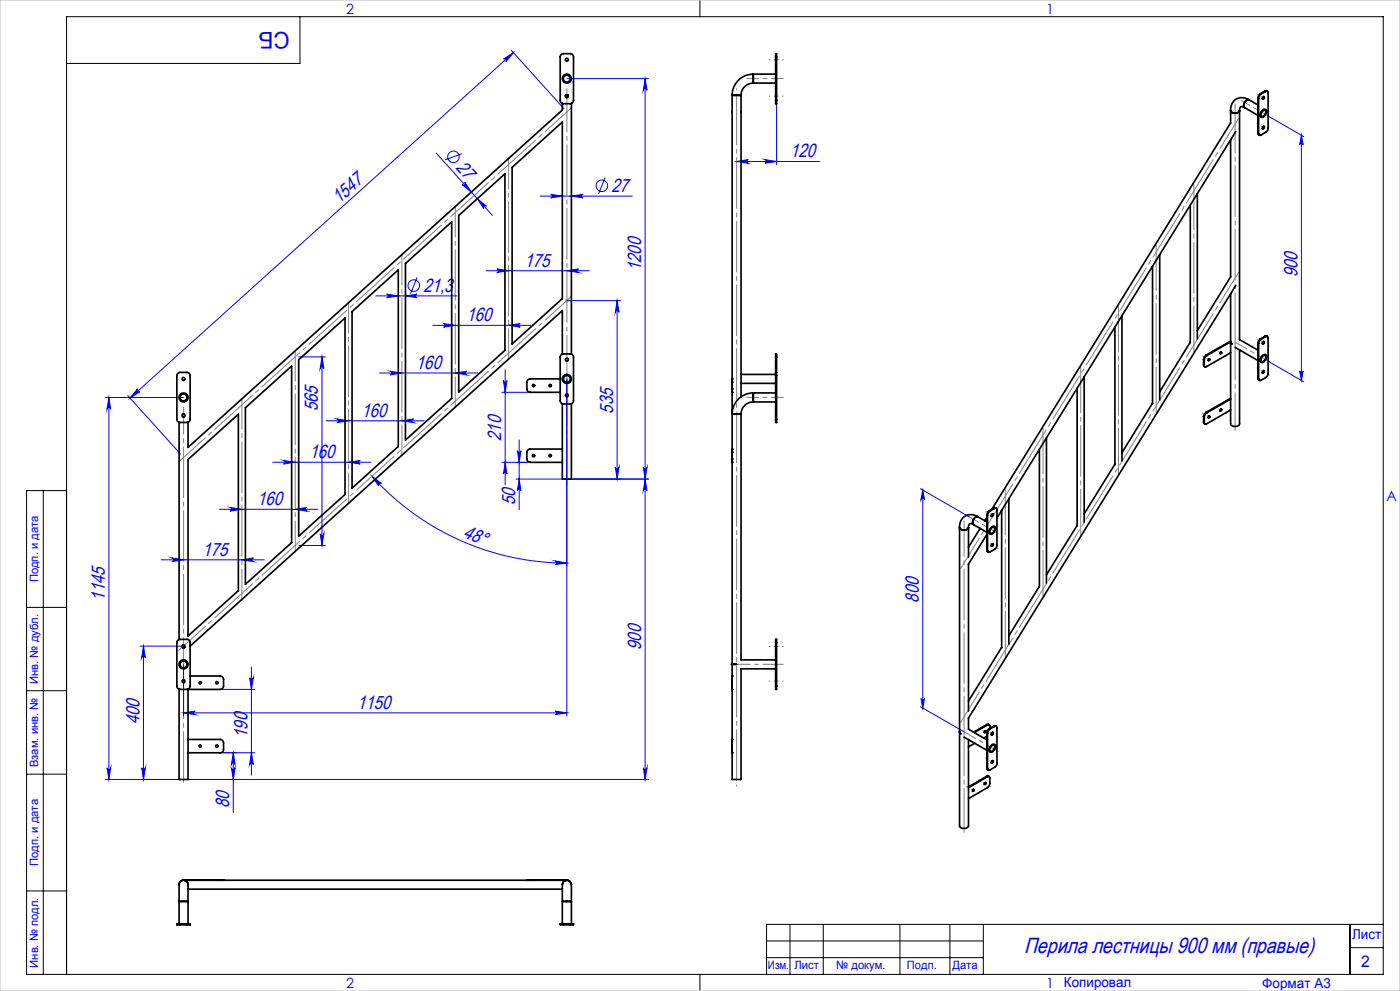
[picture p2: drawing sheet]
<svg xmlns="http://www.w3.org/2000/svg" width="420mm" height="297mm" viewBox="0 0 420 297" stroke-linecap="round" stroke-linejoin="round" font-family="sans-serif">
<g fill="none" stroke="#00f" stroke-width=".3">
<path d="M151.1 17.7l2.9-1.9-2.2 2.7a.54 .54 0 0 0 0-.7 .54 .54 0 0 0-.7-.1zM153.4 15l15.8 17.6M154 15.8l-115 103.5M170.1 23.6h24.5M193.5 23.6v210M193.5 23.6l.6 3.5a.55 .55 0 0 0-.5-.5 .55 .55 0 0 0-.6 .5zM233 31.1v18.3M380.8 35l10.3 6M130.9 45.9l16.8 18.7M138.5 46.1l-5 1.8M138.6 55.3a.54 .54 0 0 0 .8 0 .54 .54 0 0 0 .1-.7l1.9 3zM143.2 59.5l2.7 2.3a.54 .54 0 0 0-.7 0 .54 .54 0 0 0-.1 .7z"/>
<path d="M162 58.8h27.7M165.2 58.2l3.5 .6-3.5 .5a.53 .53 0 0 0 .5-.5 .53 .53 0 0 0-.5-.6zM171.4 58.8l3.5-.6a.53 .53 0 0 0-.5 .6 .53 .53 0 0 0 .5 .5zM181.5 53.2l-1.9 4.9M221 48.4l3.5-.6a.55 .55 0 0 0-.5 .6 .55 .55 0 0 0 .5 .5zM221 48.4h24.9M229.5 47.8l3.5 .6-3.5 .5a.55 .55 0 0 0 .5-.5 .55 .55 0 0 0-.5-.6zM390.4 40.5l.5 2.9a.55 .55 0 0 0-.5-.4 .55 .55 0 0 0-.5 .4zM390.4 40.5v73.5M112.7 88.7h24.3M116 88.2l3.5 .5-3.5 .5a.53 .53 0 0 0 .5-.5 .53 .53 0 0 0-.5-.5zM121.6 88.7l3.5-.5a.53 .53 0 0 0-.5 .5 .53 .53 0 0 0 .5 .5z"/>
<path d="M125.1 83.1l-1.9 4.9M129.8 97.5h29.5M133.1 97l3.5 .5-3.5 .5a.53 .53 0 0 0 .5-.5 .53 .53 0 0 0-.5-.5zM145.8 81.1h31M149 80.6l3.5 .5-3.5 .6a.53 .53 0 0 0 .5-.6 .53 .53 0 0 0-.5-.5zM152.5 97.5l3.6-.5a.53 .53 0 0 0-.6 .5 .53 .53 0 0 0 .6 .5zM170 81.1l3.6-.5a.53 .53 0 0 0-.6 .5 .53 .53 0 0 0 .6 .6zM170.1 90.1h16.1M185.1 90.1v53.5M185.1 90.1l.6 3.5a.55 .55 0 0 0-.5-.5 .55 .55 0 0 0-.6 .5zM31.6 119.1h23.4M32.7 119.1v114.5"/>
<path d="M32.7 119.1l.5 3.5a.55 .55 0 0 0-.6-.5 .55 .55 0 0 0-.5 .5zM38.3 118.6l15.9 17.5M41.3 116.6a.54 .54 0 0 0 0 .7 .54 .54 0 0 0 .7 .1l-3 1.9zM89.6 107h8M96.6 107l.6 3.5a.55 .55 0 0 0-.6-.5 .55 .55 0 0 0-.5 .5zM96.6 107v56.5M113.8 111.8h29.5M117.1 111.3l3.4 .5-3.4 .6a.55 .55 0 0 0 .5-.6 .55 .55 0 0 0-.5-.5zM136.6 111.8l3.5-.5a.55 .55 0 0 0-.5 .5 .55 .55 0 0 0 .5 .6zM150.6 117.6h8.4M151 114a.53 .53 0 0 0 .6 .6 .53 .53 0 0 0 .5-.6l-.5 3.6zM151.6 110.8v34.5"/>
<path d="M170 113.6v101M380.8 108.4l10.3 6M389.9 111.2a.54 .54 0 0 0 .5 .4 .54 .54 0 0 0 .5-.4l-.5 2.8zM81.8 138.5h29.5M85.1 138l3.4 .5-3.4 .6a.53 .53 0 0 0 .5-.6 .53 .53 0 0 0-.5-.5zM97.8 126.1h29.5M101.1 125.6l3.5 .5-3.5 .5a.55 .55 0 0 0 .5-.5 .55 .55 0 0 0-.5-.5zM104.6 138.5l3.5-.5a.53 .53 0 0 0-.5 .5 .53 .53 0 0 0 .5 .6zM120.5 126.1l3.6-.5a.55 .55 0 0 0-.6 .5 .55 .55 0 0 0 .6 .5zM150.6 138.6h8.4M151.6 138.6l.5 3.5a.53 .53 0 0 0-.5-.5 .53 .53 0 0 0-.6 .5zM155.2 135.1a.53 .53 0 0 0 .6 .5 .53 .53 0 0 0 .5-.5l-.5 3.5z"/>
<path d="M155.8 131.8v20.9M65.8 152.6h29.5M69 152.1l3.6 .5-3.6 .6a.55 .55 0 0 0 .6-.6 .55 .55 0 0 0-.6-.5zM88.5 152.6l3.5-.5a.55 .55 0 0 0-.5 .5 .55 .55 0 0 0 .5 .6zM96.1 160a.55 .55 0 0 0 .5 .5 .55 .55 0 0 0 .6-.5l-.6 3.5zM111.6 142.7l2.8 2.2a.55 .55 0 0 0-.7 0 .55 .55 0 0 0-.1 .7zM111.6 142.7a78.6 78.6 0 0 0 58.4 26M154.8 143.6h39.8M155.8 143.6l.5 3.5a.53 .53 0 0 0-.5-.5 .53 .53 0 0 0-.6 .5zM184.6 140a.55 .55 0 0 0 .6 .6 .55 .55 0 0 0 .5-.6l-.6 3.6zM193 140a.55 .55 0 0 0 .6 .6 .55 .55 0 0 0 .5-.6l-.6 3.6zM193.5 143.6l.6 3.5a.55 .55 0 0 0-.5-.5 .55 .55 0 0 0-.6 .5z"/>
<path d="M276.1 146.5l14.9 8.5M276.8 146.9v65.3M276.8 146.9l.6 2.8a.55 .55 0 0 0-.6-.4 .55 .55 0 0 0-.5 .4zM48.3 167.8h31M51.5 167.2l3.6 .6-3.6 .5a.55 .55 0 0 0 .6-.5 .55 .55 0 0 0-.6-.6zM72.6 167.8l3.5-.6a.55 .55 0 0 0-.5 .6 .55 .55 0 0 0 .5 .5zM89.6 163.5h8M166.6 168.1l3.4 .6-3.5 .5a.53 .53 0 0 0 .6-.5 .53 .53 0 0 0-.5-.6zM42.1 193.6h12.9M43 193.6l.6 3.5a.55 .55 0 0 0-.5-.5 .55 .55 0 0 0-.6 .5zM43 193.6v40M55.1 199.1v15.5"/>
<path d="M75.4 199.9v32.4M55.1 213.6l3.5-.5a.53 .53 0 0 0-.5 .5 .53 .53 0 0 0 .5 .6zM55.1 213.6h114.9M66.1 206.6h10.3M74.9 203.1a.55 .55 0 0 0 .5 .5 .55 .55 0 0 0 .6-.5l-.6 3.5zM166.5 213.1l3.5 .5-3.5 .6a.53 .53 0 0 0 .6-.6 .53 .53 0 0 0-.6-.5zM276.1 211.8l13.1 7.5M276.3 209.3a.54 .54 0 0 0 .5 .5 .54 .54 0 0 0 .6-.5l-.6 2.9zM31.6 233.6h22.1M32.1 230.1a.55 .55 0 0 0 .5 .5 .55 .55 0 0 0 .6-.5l-.5 3.5zM42.5 230.1a.55 .55 0 0 0 .6 .5 .55 .55 0 0 0 .5-.5l-.6 3.5zM56.4 233.6h138.2"/>
<path d="M66.1 225.6h10.3M69.4 230.1a.55 .55 0 0 0 .6 .5 .55 .55 0 0 0 .5-.5l-.5 3.5zM70 225.6l.5 3.5a.55 .55 0 0 0-.5-.5 .55 .55 0 0 0-.6 .5zM70 225.6v17.9M75.4 225.6l.6 3.5a.55 .55 0 0 0-.6-.5 .55 .55 0 0 0-.5 .5zM193 230.1a.55 .55 0 0 0 .6 .5 .55 .55 0 0 0 .5-.5l-.6 3.5z"/>
<circle cx="136.1" cy="47" r="1.73"/>
<circle cx="180.6" cy="55.7" r="1.73"/>
<circle cx="124.1" cy="85.6" r="1.73"/>
</g>
<path d="M169.5 90.1h1.1M169.7 89.7l.7 .7M170 89.6v1M170.4 89.7l-.7 .7M54.5 193.6h1.1M54.7 193.3l.7 .7M55.1 193.1v1M55.4 193.3l-.7 .7" fill="none" stroke="#c0c0c0" stroke-width=".7" stroke-linecap="butt"/>
<path d="M221 235.6v-209.1" fill="none" stroke="#808080" stroke-width=".3" stroke-dasharray="15.2 1.3 1.3 1.3" stroke-dashoffset="-1.7"/>
<path d="M224 23.5h11M224 119.1h11" fill="none" stroke="#808080" stroke-width=".3" stroke-dasharray="15.2 1.3 1.3 1.3" stroke-dashoffset="11.6"/>
<g fill="none" stroke="#808080" stroke-width=".3" stroke-dasharray="15.2 1.3 1.3 1.3" stroke-dashoffset="15">
<path d="M230.7 17.9h4.3M230.7 28.8h4.3M377.1 28.2l3.7 2.1M377.1 37.1l3.7 2.1M364.5 108.8l-3.7-2.1M368 106.8l-3.7-2.2M377.1 101.6l3.7 2.1M377.1 110.3l3.7 2.1M364.5 126l-3.7-2.2M368 123.9l-3.7-2.1M295.8 153.2l3.6 2.2M295.8 162.2l3.6 2.1"/>
<path d="M230.7 193.7h4.3M230.7 204.1h4.3M295.8 218.7l3.6 2.1M293.7 237.9l-3.6-2.2M295.8 227.2l3.6 2.1M297.3 235.8l-3.7-2.1M297.3 220.3l-3.7-2.1"/>
</g>
<path d="M219 199.1h16" fill="none" stroke="#808080" stroke-width=".3" stroke-dasharray="15.2 1.3 1.3 1.3" stroke-dashoffset="9.1"/>
<path d="M370.5 102.5v-71.4" fill="none" stroke="#808080" stroke-width=".3" stroke-dasharray="15.2 1.3 1.3 1.3" stroke-dashoffset=".5"/>
<path d="M288.2 170.4l83.4-134.9M288.2 216.5l83.4-134.9" fill="none" stroke="#808080" stroke-width=".3" stroke-dasharray="15.2 1.3 1.3 1.3" stroke-dashoffset="4.5"/>
<path d="M358.2 105.4v-50.2M346.8 123.7v-50.2M335.5 141.9v-50.1M312.9 178.5v-50.1M324.2 160.2v-50.1M301.6 196.8v-50.1" fill="none" stroke="#808080" stroke-width=".3" stroke-dasharray="15.2 1.3 1.3 1.3" stroke-dashoffset="1.6"/>
<path d="M370.5 102.5l10.3 5.9M289.2 219.3l10.2 5.9" fill="none" stroke="#808080" stroke-width=".3" stroke-dasharray="15.2 1.3 1.3 1.3" stroke-dashoffset="11.2"/>
<path d="M289.2 219.3v-63.2" fill="none" stroke="#808080" stroke-width=".3" stroke-dasharray="15.2 1.3 1.3 1.3" stroke-dashoffset="4.6"/>
<path d="M370.5 129v-26.5" fill="none" stroke="#808080" stroke-width=".3" stroke-dasharray="15.2 1.3 1.3 1.3" stroke-dashoffset="3.9"/>
<path d="M372.3 30.1l8.5 4.8M291 155l8.4 4.9" fill="none" stroke="#808080" stroke-width=".3" stroke-dasharray="15.2 1.3 1.3 1.3" stroke-dashoffset="12.3"/>
<path d="M289.2 249.5v-30.2" fill="none" stroke="#808080" stroke-width=".3" stroke-dasharray="15.2 1.3 1.3 1.3" stroke-dashoffset="2.1"/>
<path d="M170.1 113.5v-87" fill="none" stroke="#808080" stroke-width=".3" stroke-dasharray="15.2 1.3 1.3 1.3" stroke-dashoffset="2.2"/>
<path d="M53.6 138.4l118-106.2M53.6 195l118-106.3" fill="none" stroke="#808080" stroke-width=".3" stroke-dasharray="15.2 1.3 1.3 1.3" stroke-dashoffset="4.4"/>
<path d="M152.6 107.8v-60.5M120.6 136.6v-60.5M136.6 122.2v-60.5M104.6 151v-60.5M72.6 179.9v-60.6M88.6 165.4v-60.5" fill="none" stroke="#808080" stroke-width=".3" stroke-dasharray="15.2 1.3 1.3 1.3" stroke-dashoffset="5.9"/>
<path d="M55.1 199.1v-77" fill="none" stroke="#808080" stroke-width=".3" stroke-dasharray="15.2 1.3 1.3 1.3" stroke-dashoffset="7.2"/>
<path d="M170.1 145.5v-32" fill="none" stroke="#808080" stroke-width=".3" stroke-dasharray="15.2 1.3 1.3 1.3" stroke-dashoffset="1.1"/>
<path d="M55.1 235.6v-36.5" fill="none" stroke="#808080" stroke-width=".3" stroke-dasharray="15.2 1.3 1.3 1.3" stroke-dashoffset="-1.1"/>
<g fill="none" stroke="#000" stroke-width=".3">
<path d="M90 5v14h-70M210 0v5M13 147v145M20 147h-12v145h407v-287h-395v287M8 182h12M8 207h12M8 232h12M8 267h12M237 277v15M247 277v15M270 277v15M285 277v15"/>
<path d="M295 277v15M405 277v15M415 277h-185v15M210 292v5M230 282h65M230 287h65M405 284h10"/>
</g>
<path d="M0 0h420v297h-420z" fill="none" stroke="#c0c0c0" stroke-width=".3"/>
<g fill="#00f">
<path d="M43 193.6l.6 3.5a.55 .55 0 0 0-.5-.5 .55 .55 0 0 0-.6 .5zM42.5 230.1a.55 .55 0 0 0 .6 .5 .55 .55 0 0 0 .5-.5l-.6 3.5zM185.1 90.1l.6 3.5a.55 .55 0 0 0-.5-.5 .55 .55 0 0 0-.6 .5zM184.6 140a.55 .55 0 0 0 .6 .6 .55 .55 0 0 0 .5-.6l-.6 3.6z"/>
<path d="M143.2 59.5l2.7 2.3a.54 .54 0 0 0-.7 0 .54 .54 0 0 0-.1 .7zM138.6 55.3a.54 .54 0 0 0 .8 0 .54 .54 0 0 0 .1-.7l1.9 3z"/>
<path d="M55.1 213.6l3.5-.5a.53 .53 0 0 0-.5 .5 .53 .53 0 0 0 .5 .6zM166.5 213.1l3.5 .5-3.5 .6a.53 .53 0 0 0 .6-.6 .53 .53 0 0 0-.6-.5zM149 80.6l3.5 .5-3.5 .6a.53 .53 0 0 0 .5-.6 .53 .53 0 0 0-.5-.5zM170 81.1l3.6-.5a.53 .53 0 0 0-.6 .5 .53 .53 0 0 0 .6 .6zM165.2 58.2l3.5 .6-3.5 .5a.53 .53 0 0 0 .5-.5 .53 .53 0 0 0-.5-.6zM171.4 58.8l3.5-.6a.53 .53 0 0 0-.5 .6 .53 .53 0 0 0 .5 .5z"/>
<path d="M101.1 125.6l3.5 .5-3.5 .5a.55 .55 0 0 0 .5-.5 .55 .55 0 0 0-.5-.5zM120.5 126.1l3.6-.5a.55 .55 0 0 0-.6 .5 .55 .55 0 0 0 .6 .5z"/>
<path d="M51.5 167.2l3.6 .6-3.6 .5a.55 .55 0 0 0 .6-.5 .55 .55 0 0 0-.6-.6zM72.6 167.8l3.5-.6a.55 .55 0 0 0-.5 .6 .55 .55 0 0 0 .5 .5z"/>
<path d="M116 88.2l3.5 .5-3.5 .5a.53 .53 0 0 0 .5-.5 .53 .53 0 0 0-.5-.5zM121.6 88.7l3.5-.5a.53 .53 0 0 0-.5 .5 .53 .53 0 0 0 .5 .5z"/>
<path d="M133.1 97l3.5 .5-3.5 .5a.53 .53 0 0 0 .5-.5 .53 .53 0 0 0-.5-.5zM152.5 97.5l3.6-.5a.53 .53 0 0 0-.6 .5 .53 .53 0 0 0 .6 .5z"/>
<path d="M117.1 111.3l3.4 .5-3.4 .6a.55 .55 0 0 0 .5-.6 .55 .55 0 0 0-.5-.5zM136.6 111.8l3.5-.5a.55 .55 0 0 0-.5 .5 .55 .55 0 0 0 .5 .6z"/>
<path d="M69 152.1l3.6 .5-3.6 .6a.55 .55 0 0 0 .6-.6 .55 .55 0 0 0-.6-.5zM88.5 152.6l3.5-.5a.55 .55 0 0 0-.5 .5 .55 .55 0 0 0 .5 .6zM85.1 138l3.4 .5-3.4 .6a.53 .53 0 0 0 .5-.6 .53 .53 0 0 0-.5-.5zM104.6 138.5l3.5-.5a.53 .53 0 0 0-.5 .5 .53 .53 0 0 0 .5 .6z"/>
<path d="M221 48.4l3.5-.6a.55 .55 0 0 0-.5 .6 .55 .55 0 0 0 .5 .5zM229.5 47.8l3.5 .6-3.5 .5a.55 .55 0 0 0 .5-.5 .55 .55 0 0 0-.5-.6z"/>
<path d="M151.1 17.7l2.9-1.9-2.2 2.7a.54 .54 0 0 0 0-.7 .54 .54 0 0 0-.7-.1zM41.3 116.6a.54 .54 0 0 0 0 .7 .54 .54 0 0 0 .7 .1l-3 1.9z"/>
<path d="M151.6 138.6l.5 3.5a.53 .53 0 0 0-.5-.5 .53 .53 0 0 0-.6 .5zM151 114a.53 .53 0 0 0 .6 .6 .53 .53 0 0 0 .5-.6l-.5 3.6zM193 140a.55 .55 0 0 0 .6 .6 .55 .55 0 0 0 .5-.6l-.6 3.6zM193.5 23.6l.6 3.5a.55 .55 0 0 0-.5-.5 .55 .55 0 0 0-.6 .5z"/>
<path d="M96.1 160a.55 .55 0 0 0 .5 .5 .55 .55 0 0 0 .6-.5l-.6 3.5zM96.6 107l.6 3.5a.55 .55 0 0 0-.6-.5 .55 .55 0 0 0-.5 .5zM276.3 209.3a.54 .54 0 0 0 .5 .5 .54 .54 0 0 0 .6-.5l-.6 2.9zM276.8 146.9l.6 2.8a.55 .55 0 0 0-.6-.4 .55 .55 0 0 0-.5 .4z"/>
<path d="M75.4 225.6l.6 3.5a.55 .55 0 0 0-.6-.5 .55 .55 0 0 0-.5 .5zM74.9 203.1a.55 .55 0 0 0 .5 .5 .55 .55 0 0 0 .6-.5l-.6 3.5z"/>
<path d="M389.9 111.2a.54 .54 0 0 0 .5 .4 .54 .54 0 0 0 .5-.4l-.5 2.8zM390.4 40.5l.5 2.9a.55 .55 0 0 0-.5-.4 .55 .55 0 0 0-.5 .4z"/>
<path d="M155.2 135.1a.53 .53 0 0 0 .6 .5 .53 .53 0 0 0 .5-.5l-.5 3.5zM155.8 143.6l.5 3.5a.53 .53 0 0 0-.5-.5 .53 .53 0 0 0-.6 .5zM70 225.6l.5 3.5a.55 .55 0 0 0-.5-.5 .55 .55 0 0 0-.6 .5zM69.4 230.1a.55 .55 0 0 0 .6 .5 .55 .55 0 0 0 .5-.5l-.5 3.5zM32.7 119.1l.5 3.5a.55 .55 0 0 0-.6-.5 .55 .55 0 0 0-.5 .5zM32.1 230.1a.55 .55 0 0 0 .5 .5 .55 .55 0 0 0 .6-.5l-.5 3.5zM193.5 143.6l.6 3.5a.55 .55 0 0 0-.5-.5 .55 .55 0 0 0-.6 .5zM193 230.1a.55 .55 0 0 0 .6 .5 .55 .55 0 0 0 .5-.5l-.6 3.5z"/>
<path d="M111.6 142.7l2.8 2.2a.55 .55 0 0 0-.7 0 .55 .55 0 0 0-.1 .7zM166.6 168.1l3.4 .6-3.5 .5a.53 .53 0 0 0 .6-.5 .53 .53 0 0 0-.5-.6z"/>
</g>
<g fill="none" stroke="#000" stroke-width=".5">
<path d="M168.3 16.4l.6-.3h2.2a.96 .96 0 0 1 .9 1v13a1.02 1.02 0 0 1-.9 1h-2a1.02 1.02 0 0 1-1-1v-13.2zM232.7 17.1v-1h.3v1M232.7 17.1h.3M232.7 17.1v13M233 17.1v13M168.7 31v2l-112.3 101.1v-7.6M169.7 28.6h.7M171.4 31v75.1M219.6 28.6v205h2.7v-33.2h10.4M219.6 28.6h2.7M222.3 28.6v90.3M226 24.9a3.7 3.7 0 0 0-3.7 3.7"/>
<path d="M226 22.2a6.3 6.3 0 0 0-6.4 6.4M226 22.2v2.7M226 22.2h6.7M226 24.9h6.7M232.7 30.1v.2a.51 .51 0 0 0 .3 .8v-1M232.7 30.1h.3M369.2 33.1a1.54 1.54 0 0 0 2.7 0M369.2 33.1v3.8l-71.6 115.7M370.7 39.4l-71.6 115.9M371.9 33.1v68.7l5.5 3.1M373.4 32.2a.88 .88 0 0 0-1.2-.2 .88 .88 0 0 0-.3 1.1M373.4 32.2l4 2.4"/>
<path d="M374.7 29.9a3.5 3.5 0 0 0-3.8-.2 3.5 3.5 0 0 0-1.7 3.4M374.7 29.9a1.55 1.55 0 0 0-1.3 2.3M374.7 29.9l2.7 1.6M377.4 40l.4 .5M377.4 29.3l.2 .2M377.4 40l.2 .1M377.4 29.3v10.7M377.6 29.5v10.6M378.1 28.1l-.5 .5-.2 .7M378.1 28.1l.2 .1M378.3 28.2l-.5 .5-.2 .8M378.6 33.2a.78 .78 0 0 1 1.1-.4 .78 .78 0 0 1 .1 1.3l-.4 .5a.75 .75 0 0 1-1 .6 .75 .75 0 0 1-.3-1.2z"/>
<path d="M378.8 38a.26 .26 0 0 1 .4-.1 .26 .26 0 0 1 .1 .3l-.1 .1a.28 .28 0 0 1-.2 .4 .28 .28 0 0 1-.3-.3zM378.9 33.2a.55 .55 0 0 1 .8 0 .55 .55 0 0 1-.1 .8l-.3 .5a.61 .61 0 0 1-.9 .3 .61 .61 0 0 1 0-1zM379 29a.35 .35 0 0 1 .2 .5 .35 .35 0 0 1-.5 .1zM379.1 28.9l-.4 .7M379.1 37.8l-.4 .7M379.5 27.3l.7 .1M379.5 27.3l.2 .1M379.5 27.3l-1.4 .8M379.7 27.4a.46 .46 0 0 1 .5 0 .46 .46 0 0 1 .2 .4v10.6l-.6 1.2-1.5 .9a.44 .44 0 0 1-.5 0 .44 .44 0 0 1-.2-.4M379.7 27.4l-1.4 .8M153.6 50.2l15.1-13.6v52.9l-15.1 13.6zM359.2 58.1v43.5"/>
<path d="M369.2 41.9v41.1M121.6 79l13.9-12.5v52.9l-13.9 12.5zM137.6 64.6l13.9-12.5v52.9l-13.9 12.5zM345.8 79.8v41.2M347.9 76.4v43.5M357.1 61.5v41.2M105.6 93.4l13.9-12.5v52.9l-13.9 12.5zM334.5 98.1v41.2M336.6 94.6v43.6M369.2 88.1v38.9a1.54 1.54 0 0 0 2.7 0v-22.1M369.2 83l-10 16.1M370.7 85.5l-80.2 129.7v3.3l5.6 3.3"/>
<path d="M53.3 111.9l.6-.3h2.2a.96 .96 0 0 1 .9 1v13a.96 .96 0 0 1-.9 1h-2.1a.96 .96 0 0 1-.9-1v-13.2zM89.6 107.8l13.9-12.5v52.9l-13.9 12.5zM168.1 113.6h-9a1.09 1.09 0 0 0-1.1 1v2a1.09 1.09 0 0 0 1.1 1h9M168.5 106.2l2.6-.1a.96 .96 0 0 1 .9 1v13a.96 .96 0 0 1-.9 1h-2a.96 .96 0 0 1-1-1v-13.2zM168.7 106.1v-13l-111.7 100.5M219.6 113.6h.1M219.6 113.6v1M219.6 117.6h.1M219.6 116.6v1M219.6 116.6h.1M219.6 114.6h.1M222.3 112.2h10.4"/>
<path d="M222.3 114.9h10.4M226 117.8a6.2 6.2 0 0 0-6.3 6.3h2.6M226 117.8v2.7M226 117.8h6.7M232.7 107.1v-1h.3v1M232.7 111.6v1M232.7 111.6h.3M232.7 107.1v4.5M232.7 112.6v13M232.7 107.1h.3M232.7 112.6h.3M233 111.6v1"/>
<path d="M233 107.1v4.5M233 112.6v13M323.1 116.4v41.2M325.3 113v43.5M357.1 102.5l-9.2 14.9M361.1 109.3l.4 .6M361.1 107.7v1.6M361.1 107.7l.2 .1M361.1 109.3l.2 .2M361.3 107.8v1.7M361.8 106.5l-.5 .5-.2 .7M361.8 106.5l.2 .1"/>
<path d="M362 106.6l-.5 .5-.2 .7M362.7 107.6l.2-.1v.3l-.3 .4-.2-.3zM362.7 107.6l-.3 .4M362.7 107.5v.1M366.2 105.5h.1a.26 .26 0 0 1 .1 .4 .26 .26 0 0 1-.4 0zM366.3 105.5l-.3 .5M369.2 105.7l-7.2 4.2a.42 .42 0 0 1-.5 0 .42 .42 0 0 1-.2-.4M369.2 102.5l.4 .6M369.2 119.6l-7.2 4.2M369.2 119.4l-7.4 4.2M369.2 102.4l-7.2 4.2M369.2 102.2l-7.4 4.3"/>
<path d="M370.5 104.1l6.9 4M377.4 113.4l.4 .6M377.4 102.8v10.6M377.4 102.8l.2 .1M377.4 113.4l.2 .2M377.6 102.9v10.7M378.1 101.6l-.5 .5-.2 .7M378.1 101.6l.2 .1M378.3 101.7l-.5 .6-.2 .6M378.7 106.9a.61 .61 0 0 1 1-.2 .61 .61 0 0 1-.1 .9l-.1 .2a.67 .67 0 0 1-1 .5 .67 .67 0 0 1 0-1.1zM378.8 106.5a.73 .73 0 0 1 1.1-.1 .73 .73 0 0 1-.1 1.1l-.3 .6a.79 .79 0 0 1-1.1 .5 .79 .79 0 0 1-.2-1.2zM378.9 111.2a.24 .24 0 0 1 .4-.1 .24 .24 0 0 1 0 .3l-.1 .2a.32 .32 0 0 1-.3 .3 .32 .32 0 0 1-.3-.3 .32 .32 0 0 1 .2-.3z"/>
<path d="M378.9 102.4l.2-.1a.38 .38 0 0 1 .1 .6 .38 .38 0 0 1-.5 .1zM379.1 102.3l-.4 .7M379.1 111.1l-.4 .7M379.5 100.8l.7 .1M379.5 100.8l.2 .1M379.5 100.8l-1.4 .8M379.7 100.9a.46 .46 0 0 1 .5-.1 .46 .46 0 0 1 .2 .5v10.6l-.6 1.2-1.5 .9a.44 .44 0 0 1-.5 0 .44 .44 0 0 1-.2-.4M379.7 100.9l-1.4 .8M53.7 126.5v65.2M54.9 124.1h.3M56.4 137.7l15.1-13.6v52.9l-15.1 13.6zM73.6 122.2l13.9-12.5v52.9l-13.9 12.5z"/>
<path d="M168.7 134.6h-9.6a1.02 1.02 0 0 0-1.1 1v2a1.02 1.02 0 0 0 1.1 1h9.6M168.7 121v22.6h2.7v-22.6M219.6 138.6h.1M219.6 137.6v1M219.6 134.6h.1M219.6 134.6v1M219.6 137.6h.1M219.6 135.6h.1M222.3 124.1v73.7h10.4M226 120.5a3.6 3.6 0 0 0-3.7 3.6M226 120.5h6.7M232.7 125.6v1h.3v-1"/>
<path d="M232.7 125.6h.3M311.8 134.7v41.2M313.9 131.2v43.6M334.5 139.1l-9.2 14.9M345.8 120.8l-9.2 14.9M361.1 126.5l.4 .6M361.1 124.8l.2 .2M361.1 126.5l.2 .1M361.1 124.8v1.7M361.3 125v1.6M361.8 123.6l-.5 .5-.2 .7M361.8 123.6l.2 .2"/>
<path d="M362 123.8l-.5 .5-.2 .7M362.5 124.8l.4-.1-.3 .6-.2-.1zM362.7 124.7l-.3 .5M366.2 122.7l.1-.1a.29 .29 0 0 1 .1 .4 .29 .29 0 0 1-.4 .1zM366.3 122.7l-.3 .4M366.3 122.6v.1M369.2 122.9l-7.2 4.1a.44 .44 0 0 1-.5 .1 .44 .44 0 0 1-.2-.5M287.9 158.1v89.4a1.55 1.55 0 0 0 2.6 0v-25.8M287.9 158.1a1.57 1.57 0 0 0 2.6 0M290.5 158.1v8.9M292.1 157.2a.88 .88 0 0 0-1.2-.2 .88 .88 0 0 0-.4 1.1M292.1 157.2l4 2.3"/>
<path d="M293.4 154.9a3.5 3.5 0 0 0-3.8-.2 3.5 3.5 0 0 0-1.7 3.4M293.4 154.9a1.55 1.55 0 0 0-1.3 2.3M293.4 154.9l2.7 1.5M294 158.4l-3.5 5.6M296.1 155.1l-.6 1M296.1 154.3v10.6M296.1 154.3l.2 .1M296.3 154.4v10.6M296.8 153.1l-.5 .5-.2 .7M296.8 153.1l.2 .1M297 153.2l-.5 .5-.2 .7M297.3 158.1l.2-.1a.73 .73 0 0 1 1-.1 .73 .73 0 0 1 0 1.1l-.3 .5a.78 .78 0 0 1-1.1 .6 .78 .78 0 0 1-.2-1.2z"/>
<path d="M297.3 158.4a.61 .61 0 0 1 .9-.3 .61 .61 0 0 1 .1 .9l-.3 .5a.57 .57 0 0 1-.9 .3 .57 .57 0 0 1-.1-.9zM297.5 154.2a.31 .31 0 0 1 .5-.1 .31 .31 0 0 1-.1 .5l-.1 .1a.24 .24 0 0 1-.4 0 .24 .24 0 0 1 0-.3zM297.8 154l-.4 .7M298.2 152.3h.7M298.2 152.3l.2 .1M298.2 152.3l-1.4 .8M298.4 152.4a.43 .43 0 0 1 .5-.1 .43 .43 0 0 1 .2 .5v10.8l-.6 .9-1.5 .9a.44 .44 0 0 1-.5 .1 .44 .44 0 0 1-.2-.5M298.4 152.4l-1.4 .8M300.5 153v41.2M302.6 149.5v43.6M323.1 157.4l-9.2 14.9M290.5 169.1v44"/>
<path d="M296.1 164.9l.4 .6M296.1 160.2l-5.6 8.9M296.1 164.9l.2 .1M297.5 163.1a.32 .32 0 0 1 .5-.1 .32 .32 0 0 1-.1 .5l-.1 .2a.24 .24 0 0 1-.4 0 .24 .24 0 0 1 0-.3zM297.8 162.9l-.4 .7M311.8 175.7l-9.2 14.9M53.3 191.9l.6-.3h2.2a.96 .96 0 0 1 .9 1v13a.96 .96 0 0 1-.9 1h-2.1a.96 .96 0 0 1-.9-1v-13.2zM54.8 193.4l.6 .6M219.6 199.1h1.4M232.7 192.6v-1h.3v1M232.7 192.6v13M232.7 192.6h.3"/>
<path d="M233 192.6v13M300.5 194l-10 16.1M53.7 206.5v27.1h2.7v-27.1M57 202.6h9a1.09 1.09 0 0 1 1.1 1v2a1.02 1.02 0 0 1-1.1 1h-9.6M219.6 206.6h.1M219.6 202.6h.1M232.7 205.6v.2a.51 .51 0 0 0 .3 .8v-1M232.7 205.6h.3M287.9 219.3l.4 .6M295.4 219.1a.24 .24 0 0 1 .3 .1 .24 .24 0 0 1-.1 .4 .24 .24 0 0 1-.3-.2zM295.6 219l-.3 .5M295.6 219h.1"/>
<path d="M296 217.2h.7M296 217.2l.2 .1M296 217.2l-3.9 2.2M296.1 219.6l.2 .1M296.1 219.6v10.6M296.2 217.3a.44 .44 0 0 1 .5-.1 .44 .44 0 0 1 .2 .5v.6M296.2 217.3l-3.9 2.3M296.3 219.7v10.7M296.8 218.4l-.5 .5-.2 .7M296.8 218.4l.2 .1M297 218.5l-.5 .5-.2 .7M297.5 219.7l.1-.1a.26 .26 0 0 1 .4 0 .26 .26 0 0 1-.1 .4 .28 .28 0 0 1-.2 .3 .28 .28 0 0 1-.3-.3z"/>
<path d="M297.8 219.5l-.4 .6M298.2 217.6l.7 .1M298.2 217.6l.2 .1M298.2 217.6l-1.4 .8M298.4 217.7a.43 .43 0 0 1 .5-.1 .43 .43 0 0 1 .2 .5v10.8l-.6 1-1.5 .9a.44 .44 0 0 1-.5 0 .44 .44 0 0 1-.2-.4M298.4 217.7l-1.4 .8M56.4 221.6h9.6a1.02 1.02 0 0 1 1.1 1v2a1.02 1.02 0 0 1-1.1 1h-9.6M219.6 225.6h.1M219.6 221.6h.1M289.2 220.9l6.9 4M291.8 236.7l.4-.1-.3 .6zM292 236.6l-.3 .5"/>
<path d="M292.4 222.7l-1.9 1.1M295.4 234.6a.23 .23 0 0 1 .3 .2 .23 .23 0 0 1-.1 .3 .23 .23 0 0 1-.3-.2zM295.6 234.6l-.3 .4M295.6 234.5v.1M296 232.7h.7M296 232.7l.2 .1M296 232.7l-5.5 3.1M296.1 230.2l.4 .6M296.1 220.7l-1 .5M296.1 230.2l.2 .2M296.2 232.8a.42 .42 0 0 1 .5-.1 .42 .42 0 0 1 .2 .5v2l-.5 .8-5.9 3.4M296.2 232.8l-5.7 3.3"/>
<path d="M297.3 223.4a.74 .74 0 0 1 1.1-.3 .74 .74 0 0 1 .1 1.2l-.3 .6a.79 .79 0 0 1-1.1 .5 .79 .79 0 0 1-.2-1.2zM297.3 223.7a.61 .61 0 0 1 .9-.3 .61 .61 0 0 1 .1 .9l-.2 .4a.63 .63 0 0 1-1 .4 .63 .63 0 0 1 0-1.1zM297.5 228.1l.1-.1a.25 .25 0 0 1 .4 0 .25 .25 0 0 1 0 .3l-.1 .3a.26 .26 0 0 1-.4 .2 .26 .26 0 0 1-.1-.5zM297.8 228l-.4 .6M53.7 270.2v-2.9a4 4 0 0 1 .6-3.3 1.56 1.56 0 0 1 1.8 .3 1.56 1.56 0 0 1 .3 1.8v4.1M53.7 270.2h2.7M53.7 270.2v6.7M54 276.9h-.1a.42 .42 0 0 0-.5-.2 .42 .42 0 0 0-.3 .5h.9M54 276.9h2.1M54 277.2h2.1M54 276.9v.3M55.1 263.8h.1"/>
<path d="M55.1 263.8h114.9M56.1 276.9h.9v.3h-.9M56.1 276.9v.3M56.4 270.2v6.7M56.4 266.5h112.3M66 263.8h1.1M66 263.8h.1M67.1 263.8h.1M158 263.8h.1M158 263.8h1.1M159.1 263.8h.1M168.7 270.2h2.7"/>
<path d="M168.7 270.2v6.7M169.1 276.9h-1v.3h1M169.1 276.9v.3M169.1 276.9h2M169.1 277.2h2M170 263.8a1.76 1.76 0 0 1 1.4 2.3v4.1M170 263.8a1.95 1.95 0 0 0-1.3 2.5v3.9M170 263.8h.1M171.1 276.9h.9v.3h-.9M171.1 276.9v.3M171.4 270.2v6.7"/>
<circle cx="170.1" cy="17.9" r=".45"/>
<circle cx="170.1" cy="28.8" r=".45"/>
<circle cx="170.1" cy="23.6" r="1.04"/>
<circle cx="170.1" cy="23.6" r="1.33"/>
<circle cx="55.1" cy="113.6" r=".45"/>
<circle cx="55.1" cy="119.1" r="1.04"/>
<circle cx="55.1" cy="119.1" r="1.34"/>
<circle cx="160.1" cy="115.6" r=".35"/>
<circle cx="165.1" cy="115.6" r=".35"/>
<circle cx="170" cy="113.6" r="1.03"/>
<circle cx="170" cy="113.6" r="1.35"/>
<circle cx="170.1" cy="118.5" r=".45"/>
<circle cx="170.1" cy="107.8" r=".46"/>
<circle cx="55.1" cy="124.5" r=".45"/>
<circle cx="160" cy="136.6" r=".36"/>
<circle cx="165.1" cy="136.6" r=".36"/>
<circle cx="55.1" cy="193.8" r=".45"/>
<circle cx="55.1" cy="199.1" r="1.35"/>
<circle cx="55.1" cy="199.1" r="1.03"/>
<circle cx="55.1" cy="204.2" r=".45"/>
<circle cx="60.1" cy="204.6" r=".34"/>
<circle cx="65.1" cy="204.6" r=".35"/>
<circle cx="60.1" cy="223.6" r=".34"/>
<circle cx="65.1" cy="223.6" r=".35"/>
</g>
<text font-size="6.9" fill="#00f" x="86.9" y="9.4" transform="rotate(-180 86.9 9.4)">СБ</text>
<text font-size="6.6" fill="#00f" x="307.3" y="285.7">Перила лестницы 900 мм (правые)</text>
<g font-size="5.7" fill="#00f">
<text x="237.1" y="47.1">120</text>
<text x="136.6" y="50.3" transform="rotate(48 136.6 50.3)">27</text>
<text x="183.4" y="57.5">27</text>
<text x="101.7" y="61.2" transform="rotate(-42 101.7 61.2)">1547</text>
<text x="157.3" y="79.9">175</text>
<text x="192.3" y="81.3" transform="rotate(-90 192.3 81.3)">1200</text>
<text x="389.2" y="83.1" transform="rotate(-90 389.2 83.1)">900</text>
<text x="127" y="87.4">21,3</text>
<text x="139.9" y="96.3">160</text>
<text x="124.8" y="110.6">160</text>
<text x="95.4" y="123.3" transform="rotate(-90 95.4 123.3)">565</text>
<text x="108.4" y="124.9">160</text>
<text x="183.9" y="124" transform="rotate(-90 183.9 124)">535</text>
<text x="92.9" y="137.3">160</text>
<text x="150.3" y="132.2" transform="rotate(-90 150.3 132.2)">210</text>
<text x="77.1" y="151.4">160</text>
<text x="154.5" y="151.5" transform="rotate(-90 154.5 151.5)">50</text>
<text x="138.7" y="160.9" transform="rotate(21 138.7 160.9)">48°</text>
<text x="60.7" y="166.5">175</text>
<text x="31.4" y="180" transform="rotate(-90 31.4 180)">1145</text>
<text x="275.6" y="180.6" transform="rotate(-90 275.6 180.6)">800</text>
<text x="192.3" y="194.8" transform="rotate(-90 192.3 194.8)">900</text>
<text x="107.2" y="212.4">1150</text>
<text x="41.8" y="217.1" transform="rotate(-90 41.8 217.1)">400</text>
<text x="74.2" y="221.2" transform="rotate(-90 74.2 221.2)">190</text>
<text x="68.8" y="242.2" transform="rotate(-90 68.8 242.2)">80</text>
</g>
<text font-size="4.8" fill="#00f" x="408.3" y="289.7">2</text>
<g font-size="4.2" fill="#00f">
<text x="103.8" y="4.2">2</text>
<text x="313.8" y="4.2">1</text>
<text x="415.9" y="150.2">A</text>
<text x="103.8" y="296.2">2</text>
<text x="313.8" y="296.2">1</text>
</g>
<g font-size="4.1" fill="#00f">
<text x="405.6" y="281.5">Лист</text>
<text x="319.2" y="295.9">Копировал</text>
<text x="378.7" y="296">Формат А3</text>
</g>
<g font-size="3.4" fill="#00f">
<text x="11.4" y="174.5" transform="rotate(-90 11.4 174.5)">Подп. и дата</text>
<text x="11.4" y="205" transform="rotate(-90 11.4 205)">Инв. № дубл.</text>
<text x="11.4" y="229.9" transform="rotate(-90 11.4 229.9)">Взам. инв. №</text>
<text x="11.4" y="259.5" transform="rotate(-90 11.4 259.5)">Подп. и дата</text>
<text x="11.4" y="290" transform="rotate(-90 11.4 290)">Инв. № подл.</text>
<text x="230.4" y="290.4">Изм.</text>
<text x="238.3" y="290.4">Лист</text>
<text x="250.9" y="290.4">№ докум.</text>
<text x="272.1" y="290.4">Подп.</text>
<text x="285.7" y="290.5">Дата</text>
</g>
</svg>
